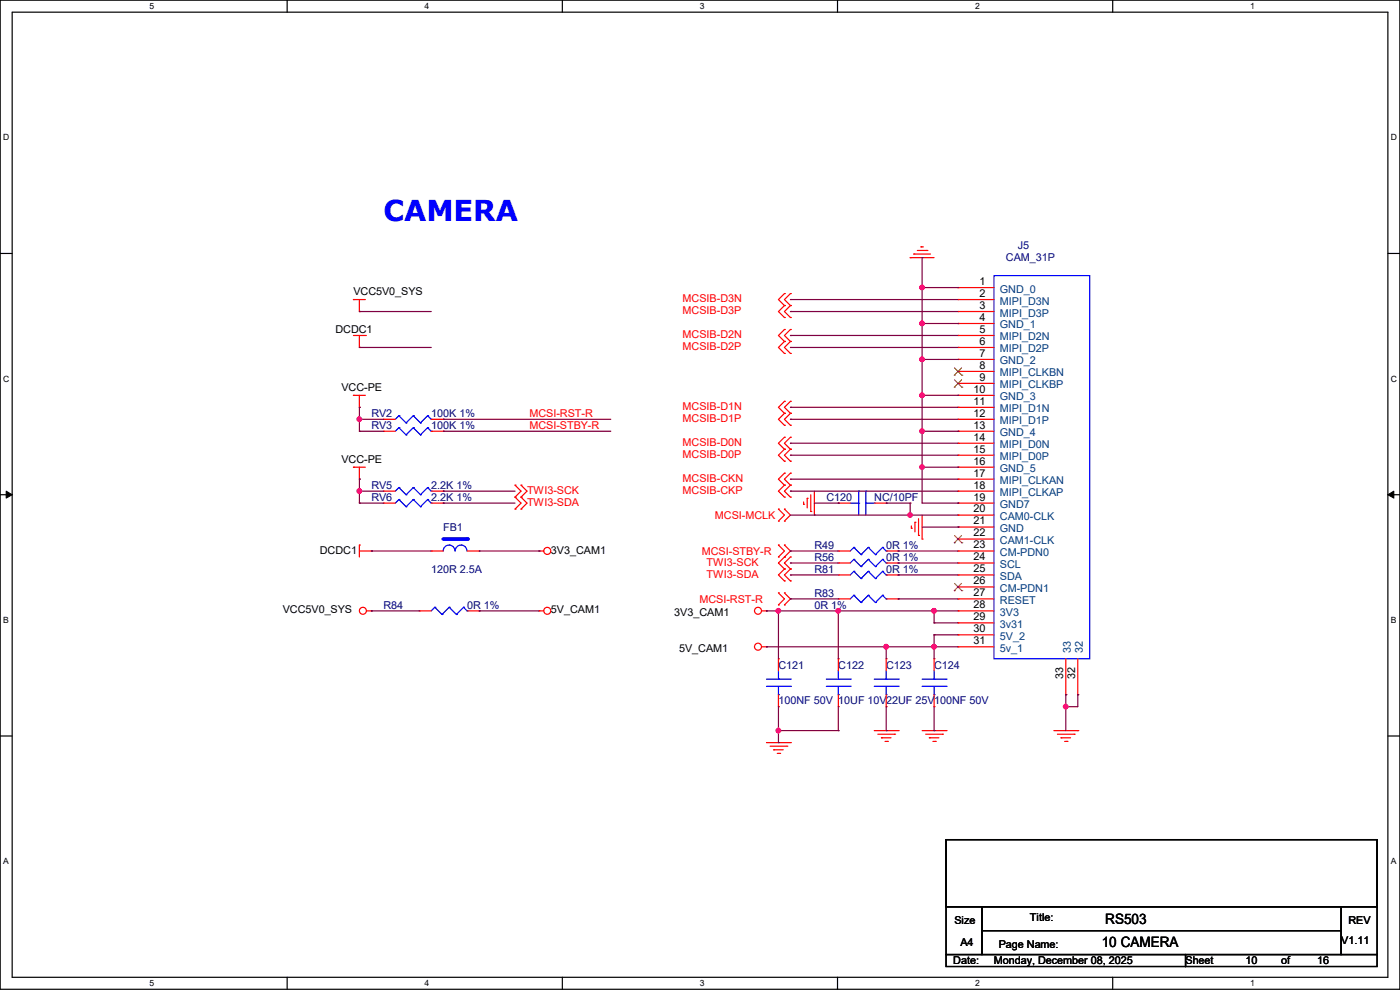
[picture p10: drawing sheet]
<svg xmlns="http://www.w3.org/2000/svg" width="297mm" height="210mm" viewBox="0 0 297 210" stroke-linecap="round" stroke-linejoin="round" font-family="sans-serif">
<g fill="none" stroke="#000" stroke-width=".25">
<path d="M0 0h297v209.8h-297zM2.6 2.6h291.8v204.7h-291.8zM60.9 0v2.6M119.3 0v2.6M177.7 0v2.6M236.1 0v2.6M0 53.8h2.6M294.4 53.8h2.6M0 104.9h2.6M294.4 104.9h2.6M0 156.1h2.6M294.4 156.1h2.6"/>
<path d="M200.7 178.1h91.4v14.2h-91.4zM200.7 192.3h7.6v10.2h-7.6zM208.3 192.3h76.2v5.1h-76.2zM208.3 197.4h76.2v5.1h-76.2zM284.5 192.3h7.6v10.2h-7.6zM60.9 207.3v2.5M119.3 207.3v2.5M177.7 207.3v2.5M200.7 202.5h50.8v2.5h-50.8zM236.1 207.3v2.5M251.5 202.5h40.6v2.5h-40.6z"/>
</g>
<path d="M1.3 104.2l1.3 .7-1.3 .8zM294.4 104.9l1.3-.7v1.5z" fill="#000"/>
<path d="M1.3 104.2l1.3 .7-1.3 .8zM294.4 104.9l1.3-.7v1.5z" fill="none" stroke="#000" stroke-width=".21"/>
<g fill="none" stroke="#f00" stroke-width=".25">
<path d="M193.1 54.7h.1M193.1 54.7h5.1M193.8 53.9h.1M193.8 53.9h3.6M194.6 53.1h2M195.4 52.4h.1M195.4 52.4h.5M196.6 53.1h.1M75 63.5h.1M75 63.5h2.5M75 71.2h2.5M76.2 66.1h.1"/>
<path d="M76.2 73.7h.1M76.2 63.5v2.6M76.2 71.2v2.5M77.5 71.2h.1M166.4 62.3h.1M166.4 64.8h.1M166.4 67.4h.1M166.4 69.9h.1M166.4 72.4h.1M166.4 75h.1M166.4 62.3l-1.3 1.2 1.3 1.3M166.4 64.8l-1.3 1.3 1.3 1.3"/>
<path d="M166.4 69.9l-1.3 1.3 1.3 1.2M166.4 72.4l-1.3 1.3 1.3 1.3M167.7 62.3h.1M167.7 64.8h.1M167.7 67.4h.1M167.7 69.9h.1M167.7 72.4h.1M167.7 75h.1M167.7 62.3l-1.3 1.2 1.3 1.3M167.7 64.8l-1.3 1.3 1.3 1.3M167.7 69.9l-1.3 1.3 1.3 1.2M167.7 72.4l-1.3 1.3 1.3 1.3"/>
<path d="M203.2 61h.1M203.2 63.5h.1M203.2 76.2h.1M203.2 66.1h.1M203.2 71.2h.1M203.2 73.7h.1M203.2 68.6h.1M203.2 78.8h.1M203.2 63.5h7.7M203.2 71.2h7.7M203.2 61h7.7M203.2 76.2h7.7"/>
<path d="M203.2 66.1h7.7M203.2 73.7h7.7M203.2 68.6h7.7M203.2 78.8h7.7M75 83.9h.1M75 99.1h.1M75 83.9h2.5M75 99.1h2.5M76.2 86.4h.1M76.2 83.9v2.5M76.2 99.1v2.5M81.3 91.5h.1"/>
<path d="M81.3 88.9h.1M81.3 91.5h2.6M81.3 88.9h2.6M91.5 91.5h2.5M91.5 88.9h2.5M94 91.5h.1M94 88.9h.1M166.4 85.1h.1M166.4 87.7h.1M166.4 90.2h.1M166.4 92.8h.1M166.4 95.3h.1"/>
<path d="M166.4 97.8h.1M166.4 85.1l-1.3 1.3 1.3 1.3M166.4 87.7l-1.3 1.2 1.3 1.3M166.4 92.8l-1.3 1.2 1.3 1.3M166.4 95.3l-1.3 1.3 1.3 1.2M167.7 85.1h.1M167.7 87.7h.1M167.7 90.2h.1M167.7 92.8h.1M167.7 95.3h.1M167.7 97.8h.1M167.7 85.1l-1.3 1.3 1.3 1.3"/>
<path d="M167.7 87.7l-1.3 1.2 1.3 1.3M167.7 92.8l-1.3 1.2 1.3 1.3M167.7 95.3l-1.3 1.3 1.3 1.2M203.2 81.3h.1M203.2 83.9h.1M203.2 86.4h.1M203.2 88.9h.1M203.2 91.5h.1M203.2 94h.1M203.2 96.6h.1M203.2 99.1h.1M203.2 83.9h7.7"/>
<path d="M203.2 99.1h7.7M203.2 91.5h7.7M203.2 81.3h7.7M203.2 86.4h7.7M203.2 88.9h7.7M203.2 94h7.7M203.2 96.6h7.7M76.2 101.6h.1M76.2 115.6h.1M76.2 115.6v2.6M76.2 116.9h2.6M78.8 116.9h.1"/>
<path d="M81.3 104.2h.1M81.3 106.7h.1M81.3 104.2h2.6M81.3 106.7h2.6M91.5 104.2h2.5M91.5 106.7h2.5M94 104.2h.1M94 106.7h.1M109.3 105.5h.1M109.3 102.9h.1M109.3 108h.1M109.3 102.9l1.2 1.3-1.2 1.3"/>
<path d="M109.3 105.5l1.2 1.2-1.2 1.3M110.5 105.5h.1M110.5 102.9h.1M110.5 108h.1M110.5 102.9l1.3 1.3-1.3 1.3M110.5 105.5l1.3 1.2-1.3 1.3M114.3 116.9h.1M114.3 116.9h1.1M165.1 110.5h.1M165.1 108h.1M165.1 118.2h.1M165.1 115.6h.1"/>
<path d="M165.1 108l1.3 1.3-1.3 1.2M165.1 115.6l1.3 1.3-1.3 1.3M166.4 100.4h.1M166.4 102.9h.1M166.4 105.5h.1M166.4 108h.1M166.4 110.5h.1M166.4 115.6h.1M166.4 118.2h.1M166.4 100.4l-1.3 1.2 1.3 1.3M166.4 102.9l-1.3 1.3 1.3 1.3M166.4 108l1.3 1.3-1.3 1.2"/>
<path d="M166.4 115.6l1.3 1.3-2.6 2.5 1.3 1.3M167.7 100.4h.1M167.7 102.9h.1M167.7 105.5h.1M167.7 118.2h.1M167.7 100.4l-1.3 1.2 1.3 1.3M167.7 102.9l-1.3 1.3 1.3 1.3M167.7 118.2l-1.3 1.2 1.3 1.3M170.5 107h.1M170.5 106.5v.5M171.2 105.7h.1M171.2 105.7v2"/>
<path d="M172 108.5h.1M172 104.9v3.6M172.8 109.3h.1M172.8 104.2v5.1M177.8 116.9h.1M177.8 119.4h.1M177.8 106.7h.1M177.8 116.9h2.6M177.8 119.4h2.6M177.8 106.7h2.6M185.5 106.7h2.5M188 106.7h.1"/>
<path d="M188 116.9h2.5M188 119.4h2.5M190.5 116.9h.1M190.5 119.4h.1M193.3 112.1h.1M193.3 111.5v.6M194.1 110.8h.1M194.1 110.8v2M194.9 113.6h.1M194.9 110v3.6M195.6 114.3h.1M195.6 109.3v5"/>
<path d="M203.2 101.6h.1M203.2 104.2h.1M203.2 106.7h.1M203.2 109.3h.1M203.2 111.8h.1M203.2 114.3h.1M203.2 116.9h.1M203.2 119.4h.1M203.2 116.9h7.7M203.2 104.2h7.7M203.2 119.4h7.7M203.2 106.7h7.7"/>
<path d="M203.2 101.6h7.7M203.2 109.3h7.7M203.2 111.8h7.7M203.2 114.3h7.7M77.8 129.6h1M78.8 129.6h.1M88.9 129.6h.1M88.9 129.6h2.6M99.1 129.6h2.5M101.6 129.6h.1M114.3 129.6h.1M114.3 129.6h1.1"/>
<path d="M161.6 129.6h1M161.6 137.2h1M162.6 129.6h.1M162.6 137.2h.1M165.1 128.3h.1M165.1 125.8h.1M165.1 139.7h.1M165.1 125.8l1.3 1.2-1.3 1.3M165.1 139.7v2.6M166.4 120.7h.1M166.4 123.2h.1M166.4 125.8h.1"/>
<path d="M166.4 128.3h.1M166.4 120.7l-1.3 1.3 1.3 1.2M166.4 125.8l1.3 1.2-1.3 1.3M167.7 120.7h.1M167.7 123.2h.1M167.7 120.7l-1.3 1.3 1.3 1.2M177.8 122h.1M177.8 139.7h.1M177.8 127h.1M177.8 122h2.6M177.8 139.7v2.6M177.8 127h2.6"/>
<path d="M188 139.7h.1M188 122h2.5M188 127h2.5M188 139.7v2.6M190.5 122h.1M190.5 127h.1M198.2 139.7h.1M198.2 139.7v2.6M203.2 122h.1M203.2 124.5h.1M203.2 127h.1M203.2 129.6h.1"/>
<path d="M203.2 132.1h.1M203.2 134.7h.1M203.2 137.2h.1M203.2 129.6h7.7M203.2 137.2h7.7M203.2 122h7.7M203.2 127h7.7M203.2 124.5h7.7M203.2 132.1h7.7M203.2 134.7h7.7M226.1 139.7v7.7M228.6 139.7v7.7"/>
<path d="M162.6 157.5h5.1M163.4 158.3h3.5M164.1 159h.1M164.1 159h2.1M164.9 159.8h.5M165.1 149.9h.1M165.1 147.4v2.5M165.4 159.8h.1M166.9 158.3h.1M167.7 157.5h.1M177.8 149.9h.1M177.8 147.4v2.5"/>
<path d="M185.5 155h5M186.2 155.7h3.6M187 156.5h.1M187 156.5h2M187.7 157.3h.6M188 149.9h.1M188 147.4v2.5M188.3 157.3h.1M189.8 155.7h.1M190.5 155h.1M195.6 155h5.1M196.4 155.7h3.5"/>
<path d="M197.1 156.5h.1M197.1 156.5h2.1M197.9 157.3h.5M198.2 149.9h.1M198.2 147.4v2.5M198.4 157.3h.1M199.9 155.7h.1M200.7 155h.1M223.6 155h5M224.3 155.7h3.6M225.1 156.5h.1M225.1 156.5h2"/>
<path d="M225.8 157.3h.6M226.1 147.4h.1M226.4 157.3h.1M227.9 155.7h.1M228.6 155h.1M228.6 147.4h.1"/>
<circle cx="116.1" cy="116.9" r=".74"/>
<circle cx="77" cy="129.6" r=".74"/>
<circle cx="116.1" cy="129.6" r=".74"/>
<circle cx="160.8" cy="137.2" r=".74"/>
<circle cx="160.8" cy="129.6" r=".74"/>
</g>
<g fill="none" stroke="#00f" stroke-width=".25">
<path d="M210.9 58.5h20.3v81.2h-20.3zM84.6 90.7h.1M84.6 88.2h.1M84.6 90.7l-.7 .8M84.6 90.7l1.5 1.5M84.6 88.2l-.7 .7M84.6 88.2l1.5 1.5M86.1 92.2h.1M86.1 89.7h.1M87.7 90.7h.1M87.7 88.2h.1M87.7 90.7l-1.6 1.5"/>
<path d="M87.7 90.7l1.5 1.5M87.7 88.2l-1.6 1.5M87.7 88.2l1.5 1.5M89.2 92.2h.1M89.2 89.7h.1M90.7 90.7h.1M90.7 88.2h.1M90.7 90.7l-1.5 1.5M90.7 90.7l.8 .8M90.7 88.2l-1.5 1.5M90.7 88.2l.8 .7M91.5 91.5h.1"/>
<path d="M91.5 88.9h.1M84.6 103.4h.1M84.6 106h.1M84.6 103.4l-.7 .8M84.6 103.4l1.5 1.5M84.6 106l-.7 .7M84.6 106l1.5 1.5M86.1 104.9h.1M86.1 107.5h.1M87.7 103.4h.1M87.7 106h.1M87.7 103.4l-1.6 1.5"/>
<path d="M87.7 103.4l1.5 1.5M87.7 106l-1.6 1.5M87.7 106l1.5 1.5M89.2 104.9h.1M89.2 107.5h.1M90.7 103.4h.1M90.7 106h.1M90.7 103.4l-1.5 1.5M90.7 103.4l.8 .8M90.7 106l-1.5 1.5M90.7 106l.8 .7M91.5 104.2h.1"/>
<path d="M91.5 106.7h.1M94 116.9a1.25 1.25 0 0 1 1.3-1.3 1.25 1.25 0 0 1 1.2 1.3M96.6 116.9a1.25 1.25 0 0 1 1.2-1.3 1.25 1.25 0 0 1 1.3 1.3M180.4 106.7h1.8M181.1 116.1h.1M181.1 118.7h.1M181.1 116.1l-.7 .8M181.1 116.1l1.6 1.5M181.1 118.7l-.7 .7M181.1 118.7l1.6 1.5M182.2 106.7h.1M182.2 104.2h.1"/>
<path d="M182.2 104.2v5.1M182.7 117.6h.1M183.7 104.2h.1M183.7 106.7h1.8M183.7 104.2v5.1M184.2 116.1h.1M184.2 118.7h.1M184.2 116.1l-1.5 1.5M184.2 116.1l1.5 1.5M184.2 118.7l-1.5 1.5M184.2 118.7l1.5 1.5M185.5 106.7h.1"/>
<path d="M185.7 117.6h.1M187.2 116.1h.1M187.2 118.7h.1M187.2 116.1l-1.5 1.5M187.2 116.1l.8 .8M187.2 118.7l-1.5 1.5M187.2 118.7l.8 .7M188 116.9h.1M188 119.4h.1M92.2 128.8h.1M92.2 128.8l-.7 .8M92.2 128.8l1.6 1.5"/>
<path d="M93.8 130.3h.1M95.3 128.8h.1M95.3 128.8l-1.5 1.5M95.3 128.8l1.5 1.5M96.8 130.3h.1M98.3 128.8h.1M98.3 128.8l-1.5 1.5M98.3 128.8l.8 .8M99.1 129.6h.1M181.1 121.2h.1M181.1 126.3h.1M181.1 121.2l-.7 .8"/>
<path d="M181.1 121.2l1.6 1.5M181.1 126.3l-.7 .7M181.1 126.3l1.6 1.5M182.7 120.2h.1M182.7 122.7h.1M182.7 127.8h.1M184.2 121.2h.1M184.2 126.3h.1M184.2 121.2l-1.5 1.5M184.2 121.2l1.5 1.5M184.2 126.3l-1.5 1.5M184.2 126.3l1.5 1.5"/>
<path d="M185.7 120.2h.1M185.7 122.7h.1M185.7 127.8h.1M187.2 121.2h.1M187.2 126.3h.1M187.2 121.2l-1.5 1.5M187.2 121.2l.8 .8M187.2 126.3l-1.5 1.5M187.2 126.3l.8 .7M188 122h.1M188 127h.1M162.6 145.6h5.1"/>
<path d="M162.6 144.1h5.1M165.1 147.4h.1M165.1 144.1h.1M165.1 142.3v1.8M165.1 145.6v1.8M167.7 145.6h.1M167.7 144.1h.1M175.3 145.6h5.1M175.3 144.1h5.1M177.8 147.4h.1M177.8 144.1h.1M177.8 142.3v1.8"/>
<path d="M177.8 145.6v1.8M180.4 145.6h.1M180.4 144.1h.1M185.5 145.6h5M185.5 144.1h5M188 147.4h.1M188 144.1h.1M188 142.3v1.8M188 145.6v1.8M190.5 145.6h.1M190.5 144.1h.1M195.6 145.6h5.1"/>
<path d="M195.6 144.1h5.1M198.2 147.4h.1M198.2 144.1h.1M198.2 142.3v1.8M198.2 145.6v1.8M200.7 145.6h.1M200.7 144.1h.1"/>
</g>
<g fill="none" stroke="#804000" stroke-width=".21">
<path d="M202.4 79.6h.1M202.5 78l1.5 1.6M204 78l-1.6 1.6M204 79.6h.1M202.4 82.1h.1M202.5 80.6l1.5 1.5M204 80.6l-1.6 1.5M204 82.1h.1M202.4 115.1h.1M202.5 113.6l1.5 1.5M204 113.6l-1.6 1.5M204 115.1h.1"/>
<path d="M202.4 125.3h.1M202.5 123.7l1.5 1.6M204 123.7l-1.6 1.6M204 125.3h.1"/>
</g>
<path d="M94 114.3h5.1" fill="none" stroke="#00f" stroke-width=".76"/>
<circle cx="99.1" cy="114.3" r=".38" fill="#00f"/>
<path d="M91.5 116.9h.1M91.5 116.9h2.5M99.1 116.9h2.5M101.6 116.9h.1" fill="none" stroke="#f00" stroke-width=".25"/>
<path d="M195.6 54.7h.1M195.6 54.7v6.3" fill="none" stroke="#800040" stroke-width=".25"/>
<circle cx="195.6" cy="61" r=".49" fill="#f0f"/>
<circle cx="195.6" cy="61" r=".49" fill="none" stroke="#f0f" stroke-width=".25"/>
<path d="M76.2 66.1h.1M76.2 66.1h15.3M167.7 63.5h.1M167.7 66.1h.1M167.7 63.5h35.5M167.7 66.1h35.5M195.6 61h.1M195.6 68.6h.1M195.6 61h7.6M195.6 61v15.2M203.2 61h.1" fill="none" stroke="#800040" stroke-width=".25"/>
<circle cx="195.6" cy="68.6" r=".49" fill="#f0f"/>
<circle cx="195.6" cy="68.6" r=".49" fill="none" stroke="#f0f" stroke-width=".25"/>
<path d="M76.2 73.7h.1M76.2 73.7h15.3M167.7 71.2h.1M167.7 73.7h.1M167.7 71.2h35.5M167.7 73.7h35.5M195.6 76.2h.1M195.6 68.6h7.6M195.6 76.2h7.6M195.6 76.2v7.7M203.2 68.6h.1M203.2 76.2h.1" fill="none" stroke="#800040" stroke-width=".25"/>
<circle cx="195.6" cy="83.8" r=".49" fill="#f0f"/>
<circle cx="195.6" cy="83.8" r=".49" fill="none" stroke="#f0f" stroke-width=".25"/>
<circle cx="195.6" cy="76.2" r=".49" fill="#f0f"/>
<circle cx="195.6" cy="76.2" r=".49" fill="none" stroke="#f0f" stroke-width=".25"/>
<path d="M76.2 86.4h.1M76.2 88.9h.1M76.2 86.4v5.1M76.2 88.9h5.1M167.7 86.4h.1M167.7 86.4h35.5M195.6 83.9h.1M195.6 83.9v7.6M195.6 83.9h7.6M203.2 83.9h.1" fill="none" stroke="#800040" stroke-width=".25"/>
<circle cx="76.2" cy="88.9" r=".49" fill="#f0f"/>
<circle cx="76.2" cy="88.9" r=".49" fill="none" stroke="#f0f" stroke-width=".25"/>
<path d="M76.2 91.5h.1M76.2 91.5h5.1M94 88.9h.1M94 91.5h.1M94 88.9h35.6M94 91.5h35.6M167.7 88.9h.1M167.7 88.9h35.5M195.6 91.5h7.6M203.2 91.5h.1" fill="none" stroke="#800040" stroke-width=".25"/>
<circle cx="195.6" cy="91.5" r=".49" fill="#f0f"/>
<circle cx="195.6" cy="91.5" r=".49" fill="none" stroke="#f0f" stroke-width=".25"/>
<path d="M167.7 94h.1M167.7 96.6h.1M167.7 94h35.5M167.7 96.6h35.5M195.6 91.5h.1M195.6 99.1h.1M195.6 91.5v15.2" fill="none" stroke="#800040" stroke-width=".25"/>
<circle cx="195.6" cy="99.1" r=".49" fill="#f0f"/>
<circle cx="195.6" cy="99.1" r=".49" fill="none" stroke="#f0f" stroke-width=".25"/>
<path d="M195.6 99.1h7.6M203.2 99.1h.1M76.2 101.6h.1M76.2 104.2h.1M76.2 101.6v5.1M76.2 104.2h5.1M167.7 101.6h.1M167.7 101.6h35.5" fill="none" stroke="#800040" stroke-width=".25"/>
<circle cx="76.2" cy="104.2" r=".49" fill="#f0f"/>
<circle cx="76.2" cy="104.2" r=".49" fill="none" stroke="#f0f" stroke-width=".25"/>
<g fill="none" stroke="#800040" stroke-width=".25">
<path d="M76.2 106.7h.1M76.2 106.7h5.1M94 104.2h.1M94 106.7h.1M94 104.2h15.3M94 106.7h15.3M167.7 104.2h.1M167.7 104.2h35.5M172.8 106.7h5M177.8 106.7h.1M188 106.7h.1M188 106.7h5.1"/>
<path d="M193.1 106.7h.1M193.1 106.7v2.6"/>
</g>
<circle cx="193.1" cy="109.2" r=".49" fill="#f0f"/>
<circle cx="193.1" cy="109.2" r=".49" fill="none" stroke="#f0f" stroke-width=".25"/>
<g fill="none" stroke="#800040" stroke-width=".25">
<path d="M78.8 116.9h.1M78.8 116.9h12.7M101.6 116.9h12.7M114.3 116.9h.1M167.7 116.9h.1M167.7 119.4h.1M167.7 109.3h35.5M167.7 116.9h10.1M167.7 119.4h10.1M190.5 116.9h.1M190.5 119.4h.1M190.5 116.9h12.7"/>
<path d="M190.5 119.4h12.7M193.1 109.3h.1M195.6 106.7h7.6M195.6 111.8h7.6M203.2 106.7h.1M203.2 111.8h.1M78.8 129.6h.1M78.8 129.6h10.1M101.6 129.6h.1M101.6 129.6h12.7M162.6 129.6h.1M162.6 129.6h15.2"/>
<path d="M165.1 129.6h.1M165.1 129.6v10.1M167.7 122h.1M167.7 127h.1M167.7 122h10.1M167.7 127h10.1M190.5 122h.1M190.5 127h.1M190.5 122h12.7M190.5 127h12.7"/>
</g>
<circle cx="165.1" cy="129.6" r=".49" fill="#f0f"/>
<circle cx="165.1" cy="129.6" r=".49" fill="none" stroke="#f0f" stroke-width=".25"/>
<path d="M177.8 129.6h.1M177.8 129.6h20.4" fill="none" stroke="#800040" stroke-width=".25"/>
<circle cx="198.1" cy="129.6" r=".49" fill="#f0f"/>
<circle cx="198.1" cy="129.6" r=".49" fill="none" stroke="#f0f" stroke-width=".25"/>
<circle cx="177.8" cy="129.6" r=".49" fill="#f0f"/>
<circle cx="177.8" cy="129.6" r=".49" fill="none" stroke="#f0f" stroke-width=".25"/>
<path d="M162.6 137.2h.1M162.6 137.2h25.4M177.8 129.6h.1M177.8 129.6v10.1M198.2 129.6h.1M198.2 132.1h.1M198.2 134.7h.1M198.2 129.6v2.5M198.2 134.7v2.5M198.2 129.6h5M198.2 132.1h5M198.2 134.7h5" fill="none" stroke="#800040" stroke-width=".25"/>
<circle cx="188" cy="137.2" r=".49" fill="#f0f"/>
<circle cx="188" cy="137.2" r=".49" fill="none" stroke="#f0f" stroke-width=".25"/>
<path d="M188 137.2h.1M188 137.2v2.5M188 137.2h15.2M198.2 137.2h.1M198.2 137.2v2.5" fill="none" stroke="#800040" stroke-width=".25"/>
<circle cx="198.1" cy="137.2" r=".49" fill="#f0f"/>
<circle cx="198.1" cy="137.2" r=".49" fill="none" stroke="#f0f" stroke-width=".25"/>
<path d="M226.1 147.4h.1M226.1 147.4v2.5" fill="none" stroke="#800040" stroke-width=".25"/>
<circle cx="226.1" cy="149.9" r=".49" fill="#f0f"/>
<circle cx="226.1" cy="149.9" r=".49" fill="none" stroke="#f0f" stroke-width=".25"/>
<g fill="none" stroke="#800040" stroke-width=".25">
<path d="M165.1 155h.1M165.1 157.5h.1M165.1 149.9v7.6M177.8 155h.1M177.8 149.9v5.1M188 155h.1M188 149.9v5.1M198.2 155h.1M198.2 149.9v5.1M226.1 149.9h.1M226.1 149.9v5.1M228.6 147.4h.1"/>
<path d="M228.6 147.4v2.5h-2.5"/>
</g>
<circle cx="165.1" cy="155" r=".49" fill="#f0f"/>
<circle cx="165.1" cy="155" r=".49" fill="none" stroke="#f0f" stroke-width=".25"/>
<path d="M165.1 155h.1M165.1 155h12.7" fill="none" stroke="#800040" stroke-width=".25"/>
<circle cx="195.6" cy="61" r=".49" fill="#f0f"/>
<circle cx="195.6" cy="61" r=".49" fill="none" stroke="#f0f" stroke-width=".25"/>
<circle cx="195.6" cy="68.6" r=".49" fill="#f0f"/>
<circle cx="195.6" cy="68.6" r=".49" fill="none" stroke="#f0f" stroke-width=".25"/>
<circle cx="195.6" cy="83.8" r=".49" fill="#f0f"/>
<circle cx="195.6" cy="83.8" r=".49" fill="none" stroke="#f0f" stroke-width=".25"/>
<circle cx="195.6" cy="76.2" r=".49" fill="#f0f"/>
<circle cx="195.6" cy="76.2" r=".49" fill="none" stroke="#f0f" stroke-width=".25"/>
<circle cx="76.2" cy="88.9" r=".49" fill="#f0f"/>
<circle cx="76.2" cy="88.9" r=".49" fill="none" stroke="#f0f" stroke-width=".25"/>
<circle cx="195.6" cy="91.5" r=".49" fill="#f0f"/>
<circle cx="195.6" cy="91.5" r=".49" fill="none" stroke="#f0f" stroke-width=".25"/>
<circle cx="195.6" cy="99.1" r=".49" fill="#f0f"/>
<circle cx="195.6" cy="99.1" r=".49" fill="none" stroke="#f0f" stroke-width=".25"/>
<circle cx="76.2" cy="104.2" r=".49" fill="#f0f"/>
<circle cx="76.2" cy="104.2" r=".49" fill="none" stroke="#f0f" stroke-width=".25"/>
<circle cx="193.1" cy="109.2" r=".49" fill="#f0f"/>
<circle cx="193.1" cy="109.2" r=".49" fill="none" stroke="#f0f" stroke-width=".25"/>
<circle cx="165.1" cy="129.6" r=".49" fill="#f0f"/>
<circle cx="165.1" cy="129.6" r=".49" fill="none" stroke="#f0f" stroke-width=".25"/>
<circle cx="198.1" cy="129.6" r=".49" fill="#f0f"/>
<circle cx="198.1" cy="129.6" r=".49" fill="none" stroke="#f0f" stroke-width=".25"/>
<circle cx="177.8" cy="129.6" r=".49" fill="#f0f"/>
<circle cx="177.8" cy="129.6" r=".49" fill="none" stroke="#f0f" stroke-width=".25"/>
<circle cx="188" cy="137.2" r=".49" fill="#f0f"/>
<circle cx="188" cy="137.2" r=".49" fill="none" stroke="#f0f" stroke-width=".25"/>
<circle cx="198.1" cy="137.2" r=".49" fill="#f0f"/>
<circle cx="198.1" cy="137.2" r=".49" fill="none" stroke="#f0f" stroke-width=".25"/>
<circle cx="226.1" cy="149.9" r=".49" fill="#f0f"/>
<circle cx="226.1" cy="149.9" r=".49" fill="none" stroke="#f0f" stroke-width=".25"/>
<circle cx="165.1" cy="155" r=".49" fill="#f0f"/>
<circle cx="165.1" cy="155" r=".49" fill="none" stroke="#f0f" stroke-width=".25"/>
<text font-size="6.1" fill="#00f" x="81.3" y="46.8">CAMERA</text>
<g font-size="3">
<text x="234.5" y="196.1">RS503</text>
<text x="233.7" y="200.9">10 CAMERA</text>
</g>
<g font-size="2.3" fill="#000080">
<text x="215.9" y="52.9">J5</text>
<text x="213.4" y="55.5">CAM_31P</text>
<text x="78.8" y="88.5">RV2</text>
<text x="91.5" y="88.5">100K 1%</text>
<text x="78.8" y="91">RV3</text>
<text x="91.5" y="91">100K 1%</text>
<text x="78.8" y="103.7">RV5</text>
<text x="78.8" y="106.3">RV6</text>
<text x="91.5" y="103.7">2.2K 1%</text>
<text x="91.5" y="106.3">2.2K 1%</text>
<text x="175.3" y="106.3">C120</text>
<text x="185.5" y="106.3">NC/10PF</text>
<text x="94" y="112.6">FB1</text>
<text x="172.8" y="116.4">R49</text>
<text x="172.8" y="119">R56</text>
<text x="188" y="116.4">0R 1%</text>
<text x="188" y="119">0R 1%</text>
<text x="91.5" y="121.5">120R 2.5A</text>
<text x="172.8" y="121.5">R81</text>
<text x="188" y="121.5">0R 1%</text>
<text x="81.3" y="129.1">R84</text>
<text x="99.1" y="129.1">0R 1%</text>
<text x="172.8" y="126.6">R83</text>
<text x="172.8" y="129.1">0R 1%</text>
<text x="165.1" y="141.8">C121</text>
<text x="177.8" y="141.8">C122</text>
<text x="188" y="141.8">C123</text>
<text x="198.2" y="141.8">C124</text>
<text x="165.1" y="149.4">100NF 50V</text>
<text x="177.8" y="149.4">10UF 10V</text>
<text x="188" y="149.4">22UF 25V</text>
<text x="198.2" y="149.4">100NF 50V</text>
</g>
<g font-size="2.3">
<text x="75" y="62.6">VCC5V0_SYS</text>
<text x="207.8" y="60.5">1</text>
<text x="207.8" y="63">2</text>
<text x="207.8" y="65.5">3</text>
<text x="71.2" y="70.7">DCDC1</text>
<text x="207.8" y="70.6">5</text>
<text x="207.8" y="68.1">4</text>
<text x="207.8" y="75.7">7</text>
<text x="207.8" y="73.2">6</text>
<text x="72.4" y="82.9">VCC-PE</text>
<text x="206.5" y="83.3">10</text>
<text x="207.8" y="78.2">8</text>
<text x="207.8" y="80.8">9</text>
<text x="206.5" y="85.9">11</text>
<text x="206.5" y="88.4">12</text>
<text x="206.5" y="90.9">13</text>
<text x="206.5" y="93.5">14</text>
<text x="72.4" y="98.1">VCC-PE</text>
<text x="206.5" y="96">15</text>
<text x="206.5" y="98.6">16</text>
<text x="206.5" y="101.1">17</text>
<text x="206.5" y="103.6">18</text>
<text x="206.5" y="106.2">19</text>
<text x="206.5" y="108.7">20</text>
<text x="206.5" y="111.3">21</text>
<text x="206.5" y="113.8">22</text>
<text x="67.9" y="117.4">DCDC1</text>
<text x="116.9" y="117.4">3V3_CAM1</text>
<text x="206.5" y="116.3">23</text>
<text x="206.5" y="118.9">24</text>
<text x="206.5" y="121.4">25</text>
<text x="206.5" y="124">26</text>
<text x="60" y="130.1">VCC5V0_SYS</text>
<text x="116.9" y="130.1">5V_CAM1</text>
<text x="143" y="130.6">3V3_CAM1</text>
<text x="206.5" y="126.5">27</text>
<text x="206.5" y="129">28</text>
<text x="206.5" y="131.6">29</text>
<text x="206.5" y="134.1">30</text>
<text x="206.5" y="136.7">31</text>
<text x="144.1" y="138.3">5V_CAM1</text>
<text x="225.6" y="144.1" transform="rotate(-90 225.6 144.1)">33</text>
<text x="228.1" y="144.1" transform="rotate(-90 228.1 144.1)">32</text>
<text x="202.5" y="195.9">Size</text>
<text x="218.5" y="195.4">Title:</text>
<text x="286" y="195.9">REV</text>
<text x="203.8" y="200.7">A4</text>
<text x="211.9" y="201">Page Name:</text>
<text x="284.5" y="200.2">V1.11</text>
<text x="202.2" y="204.6">Date:</text>
<text x="210.9" y="204.6">Monday, December 08, 2025</text>
<text x="251.5" y="204.6">Sheet</text>
<text x="264.2" y="204.6">10</text>
<text x="271.8" y="204.6">of</text>
<text x="279.4" y="204.6">16</text>
</g>
<g font-size="2.3" fill="#f00">
<text x="144.8" y="64.1">MCSIB-D3N</text>
<text x="144.8" y="66.6">MCSIB-D3P</text>
<text x="144.8" y="71.7">MCSIB-D2N</text>
<text x="144.8" y="74.3">MCSIB-D2P</text>
<text x="112.3" y="88.4">MCSI-RST-R</text>
<text x="144.8" y="87">MCSIB-D1N</text>
<text x="144.8" y="89.5">MCSIB-D1P</text>
<text x="112.3" y="91">MCSI-STBY-R</text>
<text x="144.8" y="94.6">MCSIB-D0N</text>
<text x="144.8" y="97.1">MCSIB-D0P</text>
<text x="111.8" y="104.7">TWI3-SCK</text>
<text x="111.8" y="107.3">TWI3-SDA</text>
<text x="144.8" y="102.2">MCSIB-CKN</text>
<text x="144.8" y="104.7">MCSIB-CKP</text>
<text x="151.7" y="110.1">MCSI-MCLK</text>
<text x="148.9" y="117.7">MCSI-STBY-R</text>
<text x="149.9" y="120">TWI3-SCK</text>
<text x="149.9" y="122.5">TWI3-SDA</text>
<text x="148.4" y="127.8">MCSI-RST-R</text>
</g>
<g font-size="2.3" fill="#004080">
<text x="212.1" y="62.1">GND_0</text>
<text x="212.1" y="64.6">MIPI_D3N</text>
<text x="212.1" y="67.1">MIPI_D3P</text>
<text x="212.1" y="69.7">GND_1</text>
<text x="212.1" y="77.3">GND_2</text>
<text x="212.1" y="72.2">MIPI_D2N</text>
<text x="212.1" y="74.8">MIPI_D2P</text>
<text x="212.1" y="79.8">MIPI_CLKBN</text>
<text x="212.1" y="82.4">MIPI_CLKBP</text>
<text x="212.1" y="84.9">GND_3</text>
<text x="212.1" y="87.5">MIPI_D1N</text>
<text x="212.1" y="90">MIPI_D1P</text>
<text x="212.1" y="92.5">GND_4</text>
<text x="212.1" y="95.1">MIPI_D0N</text>
<text x="212.1" y="97.6">MIPI_D0P</text>
<text x="212.1" y="100.2">GND_5</text>
<text x="212.1" y="102.7">MIPI_CLKAN</text>
<text x="212.1" y="105.2">MIPI_CLKAP</text>
<text x="212.1" y="107.8">GND7</text>
<text x="212.1" y="110.3">CAM0-CLK</text>
<text x="212.1" y="112.9">GND</text>
<text x="212.1" y="115.4">CAM1-CLK</text>
<text x="212.1" y="117.9">CM-PDN0</text>
<text x="212.1" y="120.5">SCL</text>
<text x="212.1" y="123">SDA</text>
<text x="212.1" y="125.6">CM-PDN1</text>
<text x="212.1" y="128.1">RESET</text>
<text x="212.1" y="130.6">3V3</text>
<text x="212.1" y="133.2">3v31</text>
<text x="212.1" y="135.7">5V_2</text>
<text x="212.1" y="138.3">5v_1</text>
<text x="227.2" y="138.5" transform="rotate(-90 227.2 138.5)">33</text>
<text x="229.7" y="138.5" transform="rotate(-90 229.7 138.5)">32</text>
</g>
<g font-size="1.8">
<text x="31.7" y="1.9">5</text>
<text x="90.1" y="1.9">4</text>
<text x="148.5" y="1.9">3</text>
<text x="206.8" y="1.9">2</text>
<text x="265.2" y="1.9">1</text>
<text x=".7" y="29.8">D</text>
<text x="295.1" y="29.8">D</text>
<text x=".7" y="80.9">C</text>
<text x="295.1" y="80.9">C</text>
<text x=".7" y="132.1">B</text>
<text x="295.1" y="132.1">B</text>
<text x=".7" y="183.3">A</text>
<text x="295.1" y="183.3">A</text>
<text x="31.7" y="209.2">5</text>
<text x="90.1" y="209.2">4</text>
<text x="148.5" y="209.2">3</text>
<text x="206.8" y="209.2">2</text>
<text x="265.2" y="209.2">1</text>
</g>
</svg>
